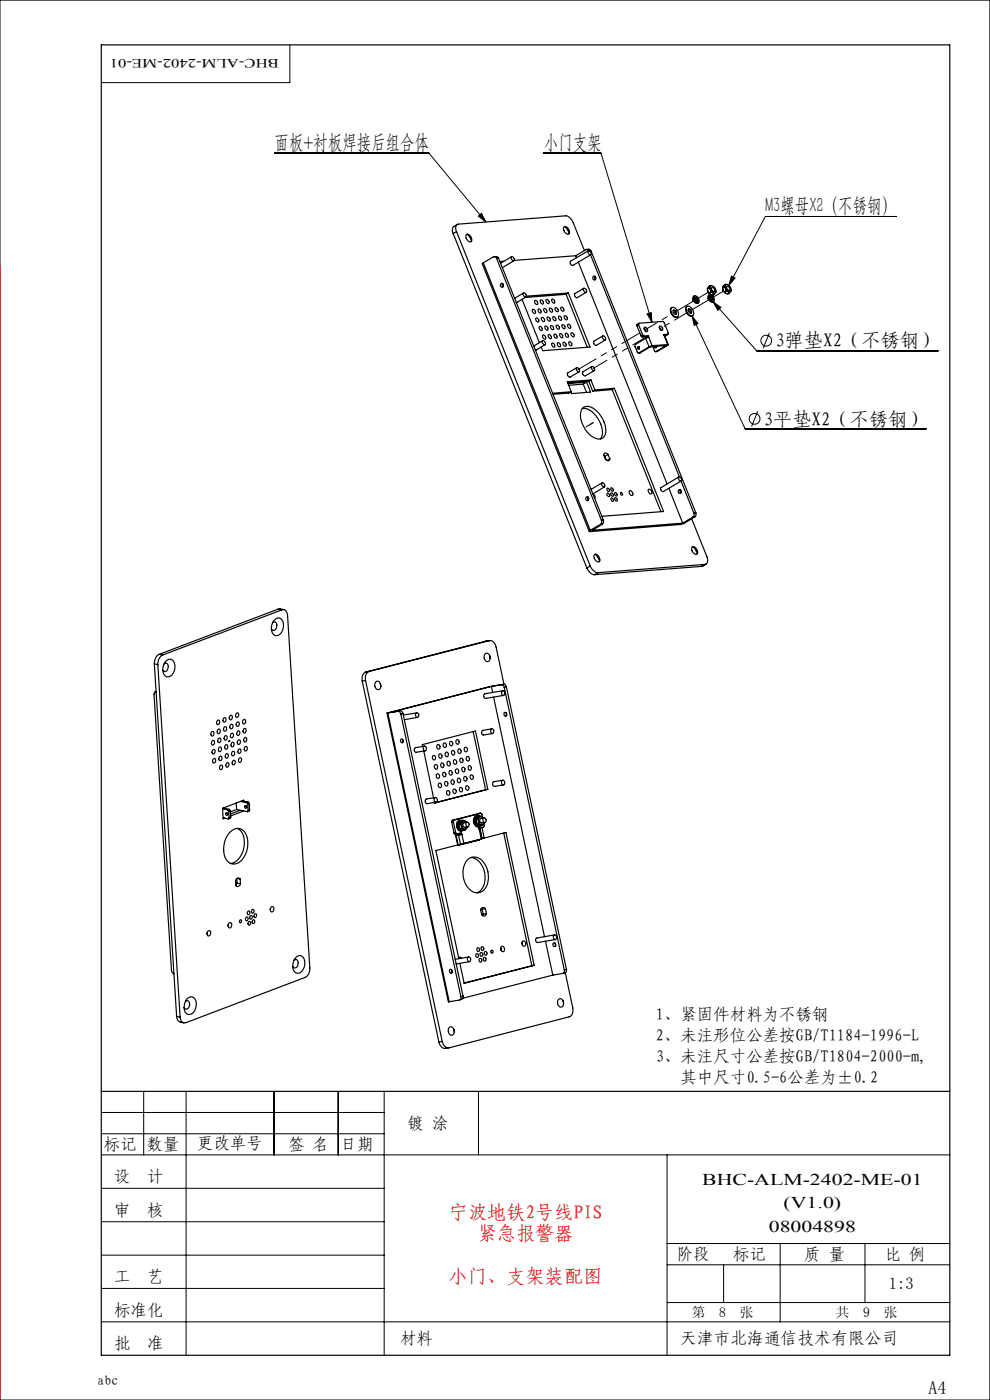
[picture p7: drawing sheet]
<svg xmlns="http://www.w3.org/2000/svg" width="210mm" height="297mm" viewBox="0 0 210 297" stroke-linecap="round" stroke-linejoin="round" font-family="sans-serif">
<g fill="none" stroke="#000" stroke-width=".21">
<path d="M0 0h210v297h-210zM61.5 9.5v8h-40M58.2 32.5h32.8l12.1 14.6M115.3 32.5h12.2l10.8 35.9M101.5 45.9l.6-.6 1 1.8zM155.2 58.6l.7 .4-1.3 1.5zM190 45.9h-27.7l-7.7 14.6M137.3 66.6l.8-.3 .2 2.1zM146.8 67l11.2 23.9h38.5M146.8 67l1.3 1.6-.9 .4zM151.3 64l9.2 10.4h38.5M151.3 64l1.6 1.2-.6 .6z"/>
<path d="M163.2 70.6l-1.3 3.3M160.7 87.2l-1.3 3.3M21.5 236h60M30.5 231.5v13.5M39.5 231.5v56M58.1 231.5v13.5M71.8 231.5v13.5M81.5 231.5v56M101.5 231.5v13.5M21.5 240.5h60M21.5 245h180M21.5 252.1h60"/>
<path d="M21.5 259.2h60M141.5 245v42.5M21.5 266.3h60M21.5 273.3h60M141.5 268.3h60M141.5 263.8h60M141.5 276.3h60M153.5 268.3v8M165.5 263.8v16.6M183.5 263.8v12.5M21.5 280.4h180"/>
<circle cx="162.5" cy="72.3" r="1.15"/>
<circle cx="160.1" cy="88.8" r="1.15"/>
</g>
<g fill="none" stroke="#000" stroke-width=".25">
<path d="M21.5 9.5h180v278h-180zM96.1 49.6l28.4 70.9M96.8 49.1a1.01 1.01 0 0 1 .4-1.5l22.8-1.8a2.02 2.02 0 0 1 1.6 1.4l2.4 6M96.8 49.1l28.4 71M96.8 49.1l-.7 .5M97 47.6l-.9 .7-.1 .7 .1 .6M98.9 49.8a1 1 0 0 1 1 .4 1 1 0 0 1 0 1.1 1.12 1.12 0 0 1-1-1.5zM99.1 49.7l.6 .7 .3 .8M102.5 55.8l-.2 .2 22.7 56.7M102.5 55.8l22.7 56.7M104.8 54.4l.8 .1 .2 .3M105.3 54.8a.52 .52 0 0 0-.7-.3l-2.1 1.3"/>
<path d="M105.3 54.8l22.3 55.5M105.8 54.8h-.5M105.8 54.8l22.2 55.5M106.9 55.4l-.9 .1M108.5 54.5a.53 .53 0 0 1 .5 .2 .53 .53 0 0 1-.1 .6l-.5-.4zM108.5 54.5l-2.3 1.3M109 55.3l-2.5 1.5M119.6 48.2a1 1 0 0 1 1 .4 1 1 0 0 1 0 1.1 1.12 1.12 0 0 1-1-1.5zM119.8 48l.6 .8 .3 .8M122.1 54.3l-13 .9M122.1 54.3l.2 .4M122.7 55.6l18.8 47.1"/>
<path d="M124.4 52.9h.7l.3 .4M124.8 53.2a.53 .53 0 0 1 .5 .3 .53 .53 0 0 1-.1 .6l-.5-.5zM124.8 53.2l-3.8 2.2a.61 .61 0 0 0 .5 .9l3.8-2.3M124.9 53.2l-.5-.3-2.3 1.4M125.1 53.3h.3M125.3 54.1l18.8 47M125.4 53.3l22.2 55.5M125.8 58.7a.35 .35 0 0 1 .5 0 .35 .35 0 0 1 0 .5 .35 .35 0 0 1-.5 0zM126.2 58.7l.2 .5M126.3 58.6l-.1 .4 .1 .3M106.6 60.2l-.1 .3 .2 .4M109.1 63.3h.1"/>
<path d="M110.7 63.5l3.7 9.2M111 62.2a.51 .51 0 0 1 .5 .3 .51 .51 0 0 1 0 .5l-.4-.2zM111.1 62.2l-2 1.1M111.6 63l-2.1 1.2M113 65.6a.53 .53 0 0 1 .5 .3 .53 .53 0 0 1-.1 .6l-.4-.3zM113.2 73.4h.1M113.5 63.7a.53 .53 0 0 1 .5 .3 .53 .53 0 0 1-.1 .6l-.5-.4zM113.7 67.5a.51 .51 0 0 1 .5 .2 .51 .51 0 0 1 0 .6l-.5-.4zM114.2 65.6a.53 .53 0 0 1 .5 .2 .53 .53 0 0 1 0 .6l-.5-.4zM114.4 69.3a.46 .46 0 0 1 .6 .2 .46 .46 0 0 1-.2 .6l-.3-.2zM114.7 63.7a.51 .51 0 0 1 .5 .2 .51 .51 0 0 1-.1 .6l-.4-.2zM114.9 67.4a.51 .51 0 0 1 .5 .2 .51 .51 0 0 1 0 .6l-.5-.4z"/>
<path d="M115.1 72.3a.53 .53 0 0 1 .5 .3 .53 .53 0 0 1-.1 .6l-.5-.5zM115.1 72.3l-1.9 1.1M115.1 71.1a.53 .53 0 0 1 .6 .3 .53 .53 0 0 1-.1 .6l-.5-.5zM115.4 65.5a.51 .51 0 0 1 .5 .2 .51 .51 0 0 1 0 .6l-.5-.4zM115.6 73.1l-2 1.2M115.6 69.2a.55 .55 0 0 1 .6 .3 .55 .55 0 0 1-.1 .6l-.5-.5zM115.9 63.6a.46 .46 0 0 1 .5 .2 .46 .46 0 0 1-.2 .6l-.3-.2zM116.1 67.3a.53 .53 0 0 1 .5 .3 .53 .53 0 0 1 0 .6l-.4-.3zM116.3 71a.51 .51 0 0 1 .6 .3 .51 .51 0 0 1-.1 .6l-.4-.3zM116.6 65.4a.53 .53 0 0 1 .5 .2 .53 .53 0 0 1 0 .6l-.5-.4zM116.8 69.1a.51 .51 0 0 1 .6 .3 .51 .51 0 0 1-.1 .6l-.5-.5zM117.1 63.5a.55 .55 0 0 1 .5 .3 .55 .55 0 0 1-.1 .5l-.4-.4z"/>
<path d="M117.1 72.8a.51 .51 0 0 1 .5 .3 .51 .51 0 0 1-.1 .6l-.4-.5zM117.3 67.2a.53 .53 0 0 1 .5 .3 .53 .53 0 0 1 0 .5l-.4-.2zM117.5 70.9a.46 .46 0 0 1 .6 .3 .46 .46 0 0 1-.2 .6l-.3-.3zM117.8 65.3a.51 .51 0 0 1 .5 .3 .51 .51 0 0 1 0 .5l-.4-.2zM118 69a.51 .51 0 0 1 .6 .3 .51 .51 0 0 1-.1 .5l-.5-.4zM118.3 72.7a.53 .53 0 0 1 .5 .3 .53 .53 0 0 1-.1 .6l-.4-.4zM118.5 67.1a.51 .51 0 0 1 .6 .3 .51 .51 0 0 1-.1 .5l-.5-.4zM118.7 70.8a.55 .55 0 0 1 .6 .3 .55 .55 0 0 1-.1 .6l-.5-.4zM119 65.2a.46 .46 0 0 1 .6 .3 .46 .46 0 0 1-.3 .5l-.2-.2zM119.2 68.9a.46 .46 0 0 1 .6 .3 .46 .46 0 0 1-.2 .5l-.4-.3zM119.5 72.6a.51 .51 0 0 1 .5 .3 .51 .51 0 0 1-.1 .6l-.4-.4zM119.7 67a.53 .53 0 0 1 .6 .3 .53 .53 0 0 1-.1 .6l-.5-.5z"/>
<path d="M120 70.7a.51 .51 0 0 1 .5 .3 .51 .51 0 0 1-.1 .6l-.5-.4zM120.1 62.4l-8.7 .7M120.1 62.4l4.5 11.3M120.4 68.8a.53 .53 0 0 1 .6 .3 .53 .53 0 0 1-.1 .6l-.4-.3zM120.5 62.2l4.7 11.4-10.1 .8-.3-.8M120.5 62.2l-8.8 .6M120.5 62.2l-.4 .2M120.7 72.5a.46 .46 0 0 1 .6 .3 .46 .46 0 0 1-.3 .6l-.2-.3zM121.2 70.6a.51 .51 0 0 1 .5 .3 .51 .51 0 0 1-.1 .6l-.5-.5zM122.3 78a.51 .51 0 0 1 .5 .3 .51 .51 0 0 1 0 .6l-.5-.4zM122.3 78l-1.9 1.1a.61 .61 0 0 0 .5 .9l1.9-1.1M123.8 61.2a.55 .55 0 0 1 .5 .2 .55 .55 0 0 1 0 .7l-.4-.3z"/>
<path d="M123.8 61.2l-1.9 1.1a.61 .61 0 0 0 .5 .8l2-1.1M125.5 77.8a.51 .51 0 0 1 .5 .2 .51 .51 0 0 1 0 .6l-.5-.4zM125.6 77.7l-2 1.2a.58 .58 0 0 0 .6 .8l1.8-1.1M127.8 71.3a.46 .46 0 0 1 .6 .3 .46 .46 0 0 1-.2 .5l-.3-.2zM127.9 71.3l-1.9 1.1a.61 .61 0 0 0 .5 .9l1.9-1.2M135.1 69.1l.9 2.1M135.5 68.9v-.3l5.1-.4 .3 .3 .8 2.1v.3M135.5 68.9l.8 2.1M135.5 68.9l-.4 .2M135.5 68.6l-.4 .2v.3M135.5 73.6l.1 .4M135.9 74.8l-.4 .1"/>
<path d="M136 71.2l.3 .3M136.3 71l.3 .3M136.3 71l-.3 .2M136.6 69.6l.4 .7M136.6 71.3l-.3 .2M136.7 69.4a.58 .58 0 0 1 .6 .3 .58 .58 0 0 1-.1 .7l-.5-.5zM136.9 71.8l-2.2 1.3v.4l.5 1.2 .3 .2M136.9 71.8l.8 1.8M137.1 71.4l-.8 .1M137.1 71.4l.1 .2M137.5 71.2l.1 .3M137.5 71.2l-.9 .1"/>
<path d="M137.5 71.2l-.4 .2M137.6 71.5l-.7 .3M137.6 71.5l.7 1.8M137.7 73.6l-2.2 1.3M138.3 73.3l-.6 .3M138.3 73.3l-2.4 1.5M138.5 73.5l.4 1 .3 .1M139.1 73.5l.1 .2M139.3 73.4a.25 .25 0 0 1-.2 .4 .25 .25 0 0 1-.3-.3M139.5 74.5l-.4 .1M139.5 74.5l-.3 .1M139.8 69.4l.4 .7"/>
<path d="M139.9 69.2a.56 .56 0 0 1 .6 .3 .56 .56 0 0 1-.1 .6l-.4-.3zM140.9 71.3l.8 1.8M140.9 71.3l.7 1.8M141.3 71.1h.1M141.3 71.1l-.4 .1M141.6 73.3l-3.9 .3M141.6 73.3l-2.1 1.2M141.6 73.1l.1 .1-.1 .1M141.6 73.1l-3.3 .2M141.6 73.1l-2.4 1.5M141.7 70.9l-.9 .1 .1 .3M141.7 70.9l-.4 .2"/>
<path d="M142.4 65.4a.93 .93 0 0 1 1.4 .6 .71 .71 0 0 1 .2 .8 .71 .71 0 0 1-.6 .5l-.8-.7a1.33 1.33 0 0 1-.2-1.2zM142.5 65.2a1.29 1.29 0 0 0 .7 2.1l.5-.1M142.8 65.8l.4 .3 .1 .6M142.8 65.8a.58 .58 0 0 1 .6 .3 .58 .58 0 0 1-.1 .6l-.4-.2zM145.6 65.1a.95 .95 0 0 1 1.4 .7 .78 .78 0 0 1-.2 1.2 1.5 1.5 0 0 1-1.2-1.9zM145.7 65a1.29 1.29 0 0 0-.1 1.4 1.29 1.29 0 0 0 1.2 .7l.1-.1M146 65.6a.71 .71 0 0 1 .5 .9M146 65.5a.56 .56 0 0 1 .6 .3 .56 .56 0 0 1-.1 .7l-.5-.5zM147.2 63.5a.51 .51 0 0 1 .2-.8 .97 .97 0 0 1 .7 1.6l-.5-.2-.4-.5M147.2 63.5l-.2 .1M147.2 63.6l-.2 .1a.74 .74 0 0 0 1.2 .5M147.3 62.8l-.3 .3v.5"/>
<path d="M147.4 63.5v-.4a.51 .51 0 0 1 .6 .2 .51 .51 0 0 1 0 .7l-.8-.4M147.4 63.1l.4 .4 .1 .5M147.4 63.5h-.2M147.4 63.5l-.4 .1M150.1 61.2v.6l.4 .4M150.1 61.2l.3 1 .6 .3M150.1 61.2v.1M150.4 61l.3-.5-.3 .2-.3 .5M150.4 61l.3 .5 .1 .5M150.4 61l-.3 .2M150.4 63.2l-.2 .2M150.5 63.4l-.3 .1 .4 .5a.5 .5 0 0 0 .8 0"/>
<path d="M150.5 62.5l-.3 .3v.6M150.6 63.2v-.3a.51 .51 0 0 1 .6 .2 .51 .51 0 0 1 0 .6l-.7-.3M150.6 62.9l.3 .2 .2 .6M150.6 63.2h-.2M150.6 63.2l-.4 .2M150.7 60.7l.1-.1a1.07 1.07 0 0 1 1 1.6 1.06 1.06 0 0 1-1.1-1.5zM150.7 62.5l-.3 .2v.5M150.8 62l.5 .2 .2 .2a.69 .69 0 0 1-1-.2M150.8 62l-.3 .2M150.9 62.5l.5 .7a.55 .55 0 0 1-.1 .8l-.5-.2-.3-.4M151 61a.53 .53 0 0 1 .5 .3 .53 .53 0 0 1-.1 .6l-.4-.5zM151.9 61.8v.1"/>
<path d="M153.3 61l.1 .5 .3 .4M153.3 61.1v-.1v.3a1.18 1.18 0 0 0 .7 1M153.6 60.8l.4-.5-.4 .2-.3 .5M153.6 60.8l.4 .9M153.6 60.8l-.3 .2M154 61.7l.7 .5a.69 .69 0 0 1-1-.3M154 61.7l-.3 .2M154.1 60.4a1.11 1.11 0 0 1 .9 1.5 1 1 0 0 1-1-.5 1 1 0 0 1 .1-1zM154.2 60.7a.53 .53 0 0 1 .5 .3 .53 .53 0 0 1 0 .6l-.5-.4zM155.1 61.6v.1M121.2 83.1l-4 .3M121.2 83.1l-.5 .3-3.4 .2"/>
<path d="M123.5 86.6a3.6 3.6 0 0 1 3.3 2.2 4.2 4.2 0 0 1 .6 4.3M123.7 86.5a2.72 2.72 0 0 1 3.4 1.3 4.7 4.7 0 0 1 1.1 4.8 1.66 1.66 0 0 1-2.3 .2 5.8 5.8 0 0 1-2.6-5.7zM123.7 81.5l-3.1 .2M123.7 81.5l.7 1.8M124.4 81.1l.9 2.1-4.1 .3-.1-.4M124.4 81.1l-3.9 .3M124.4 81.1l-.7 .4M124.9 80.9l-4.5 .3M124.9 80.9l.8 2.1M125.3 80.6l.9 2.1M125.3 80.6l-5 .4 .9 2.1M125.3 80.6l-.4 .3"/>
<path d="M126.2 82.7l-.5 .3M128.2 96.7l.1 .1M128.3 96.8l.3 .7M129 96.4a.47 .47 0 0 0-.5-.3 .47 .47 0 0 0-.4 .4l.3 .9a.47 .47 0 0 0 .5 .4 .47 .47 0 0 0 .5-.4M129 96.4l.4 1M129 96.4l-.7 .4M129.4 97.4l-.6 .3M129.9 82.7l10.3 25.8M129.9 82.7l-4.2 .3M130.3 82.4l10.5 26.1-13.1 1M130.3 82.4l-4.1 .3M130.3 82.4l-.4 .3"/>
<path d="M124.4 105.4a.38 .38 0 0 1 .5 .4 .38 .38 0 0 1-.5 .3l-.2-.4zM124.7 105.4l-.1 .4 .2 .3M125.8 104.7l.4 .5-.1 .5M126.1 117.7l.1-.1a1.14 1.14 0 0 1 .9 1.6 1.12 1.12 0 0 1-1-1.5zM126.3 117.6l.6 .7 .3 .8M127.4 111.3l-2.2 1.2M127.6 110.3v.4l-.2 .6M127.6 110.3h.4M127.7 102.5a.51 .51 0 0 1 .5 .2 .51 .51 0 0 1-.1 .6l-.4-.2zM127.7 102.4l-2.3 1.4M127.7 111.2l-.3 .1M128 110.3a.71 .71 0 0 1-.3 .9"/>
<path d="M128.2 103.3l-2.4 1.5M128.8 103.6a.43 .43 0 0 1 .4 .2 .43 .43 0 0 1 0 .5l-.4-.2zM128.8 104.6a.38 .38 0 0 1 .5 .3 .38 .38 0 0 1-.2 .4l-.3-.3zM129.5 104.7a.4 .4 0 0 1 .5 .1 .4 .4 0 0 1 0 .5l-.4-.2zM129.6 103.5a.44 .44 0 0 1 .4 .2 .44 .44 0 0 1 0 .5l-.4-.2zM129.6 105.7a.44 .44 0 0 1 .5 .2 .44 .44 0 0 1-.1 .5l-.3-.3zM130.4 105.6a.38 .38 0 0 1 .5 .2 .38 .38 0 0 1-.2 .5l-.3-.5zM130.4 104.5a.38 .38 0 0 1 .5 .3 .38 .38 0 0 1-.2 .4l-.3-.3zM131.7 104.5a.3 .3 0 0 1 .3 .2 .3 .3 0 0 1-.1 .4l-.2-.2zM133.5 104.1a.6 .6 0 0 1 .6 .3 .6 .6 0 0 1 0 .7l-.3-.1-.3-.4zM137.5 103.8a.69 .69 0 0 1 .7 1 .69 .69 0 0 1-.7-1zM141.9 103.6l2.9 7.4"/>
<path d="M143.9 104a.36 .36 0 0 1 .6 .1 .36 .36 0 0 1-.3 .5 .36 .36 0 0 1-.3-.5zM144 101.2a.54 .54 0 0 1 .5 .3 .54 .54 0 0 1-.1 .6l-.4-.3zM144 101.2l-3.8 2.2a.54 .54 0 0 0 0 .6 .54 .54 0 0 0 .5 .3l3.8-2.3M144.3 104l.2 .5M144.4 103.9l-.1 .3 .1 .4M144.5 102.1l2.7 6.7M144.8 111l-19.2 1.5 2.1-1.3M146.7 110.1l3.3 8a1.04 1.04 0 0 1-.5 1.6M146.8 116.1a1 1 0 0 1 1 .4 1 1 0 0 1 0 1.1 1.12 1.12 0 0 1-1-1.5zM147 109.7l-2.2 1.3M147 116l.9 1.5M147.2 108.8v.4l-.2 .5"/>
<path d="M147.4 109.7l-2.3 1.3-.7 .3-19.4 1.4 .2-.2M147.4 109.7h-.4M147.6 108.8a.68 .68 0 0 1-.2 .9M147.6 108.8h-.4M149.5 119.7l-22.7 1.8M149.5 119.7l-.7 .5M149.8 119.7l-1 .5M33.8 138.8a2.2 2.2 0 0 0-1.1 2M33.8 138.8l.7 .2M34.5 139a2.05 2.05 0 0 0-1 2M57.8 132.1a.48 .48 0 0 1 .5-.2 .48 .48 0 0 1 .4 .4v.6a.63 .63 0 0 1-.3 .7 .63 .63 0 0 1-.8-.1v-.1M58.1 131.7a1.08 1.08 0 0 1 1.2-.6 1.08 1.08 0 0 1 .8 1.2 2.09 2.09 0 0 1-1.5 2.6 1.9 1.9 0 0 1-.8-2.8z"/>
<path d="M59 129.2l1.2 .1M59 129.2l.8 .2M59 129.2l-25.2 9.6M59.8 129.4a.98 .98 0 0 1 1.2 1.2l4.7 74.7a2.03 2.03 0 0 1-1 2.1l-25.3 9.6a1.04 1.04 0 0 1-1.2-1.2M59.8 129.4l-25.3 9.6M102.8 138.8a.64 .64 0 0 1 .8-.2 .64 .64 0 0 1 .3 .7 .68 .68 0 0 1-.4 1.1 .68 .68 0 0 1-.8-.8zM103 136l-25.4 6.6M103.8 135.9a1.42 1.42 0 0 1 1.4 1.4l1.7 7.8M103.8 135.9l-25.5 6.5M103.8 135.9l-.8 .1M103.9 139.1l.1 .6M124.5 120.5a2.13 2.13 0 0 0 1.6 1.4"/>
<path d="M125.2 120.1a2.13 2.13 0 0 0 1.6 1.4M125.2 120.1l-.7 .4M126.8 121.5l-.7 .4M148.8 120.2l-22.7 1.7M32.7 140.8l.8 .2M32.7 140.8l4.8 74.8M32.9 146.8h.2a.44 .44 0 0 0-.4 .5l3.7 58.5 .1 .5 .4 .3M33.5 141l4.7 74.8M34.8 140.9a.49 .49 0 0 1 .8 .1l.1 .7a.62 .62 0 0 1-.4 .7 .62 .62 0 0 1-.8-.3M35.3 140.2a1.04 1.04 0 0 1 1.2-.2 1.04 1.04 0 0 1 .6 1 2.1 2.1 0 0 1-1.6 2.6 1.86 1.86 0 0 1-.7-2.8zM44.9 155.3l.1-.1a.47 .47 0 0 1 .4 .5 .47 .47 0 0 1-.6 .4l-.1-.5zM45 157.2l.2-.1a.47 .47 0 0 1 .3 .5 .47 .47 0 0 1-.5 .4l-.2-.3z"/>
<path d="M45.2 159.1l.1-.1a.47 .47 0 0 1 .3 .5 .47 .47 0 0 1-.5 .4l-.1-.5zM46.1 152.9l.1-.2a.47 .47 0 0 1 .4 .6 .47 .47 0 0 1-.5 .4l-.2-.3zM46.2 154.8l.2-.1a.47 .47 0 0 1 .3 .5 .47 .47 0 0 1-.5 .4l-.1-.5zM46.4 156.7a.42 .42 0 0 1 .5 .2 .42 .42 0 0 1-.2 .5l-.3 .1-.2-.1zM46.5 158.6a.42 .42 0 0 1 .5 .2 .42 .42 0 0 1-.2 .5l-.3 .2-.1-.2-.1-.4zM47.5 152.3a.43 .43 0 0 1 .5 .3 .43 .43 0 0 1-.2 .5l-.3 .1-.2-.2zM47.6 154.2h.1a.47 .47 0 0 1 .3 .5 .47 .47 0 0 1-.5 .4l-.1-.5zM47.7 156.2l.1-.1a.47 .47 0 0 1 .4 .5 .47 .47 0 0 1-.5 .4l-.2-.3zM47.9 160l.2-.1a.47 .47 0 0 1 .3 .5 .47 .47 0 0 1-.5 .4l-.1-.3zM47.9 158a.47 .47 0 0 1 .4 .5 .47 .47 0 0 1-.5 .4l-.1-.5zM48.6 157.2h.1M48.6 157.2v.1"/>
<path d="M48.9 153.7a.45 .45 0 0 1 .6 .4 .45 .45 0 0 1-.4 .5l-.2-.1-.1-.2zM48.9 151.7a.47 .47 0 0 1 .4 .6 .47 .47 0 0 1-.5 .3l-.2-.5zM49 155.6a.42 .42 0 0 1 .6 .3 .42 .42 0 0 1-.2 .5l-.3 .1-.2-.2zM49.2 157.5h.1a.47 .47 0 0 1 .3 .5 .47 .47 0 0 1-.5 .4l-.1-.5zM49.3 159.5l.1-.1a.47 .47 0 0 1 .4 .5 .47 .47 0 0 1-.6 .4l-.1-.3zM50.2 151.3l.1-.1a.47 .47 0 0 1 .3 .6 .47 .47 0 0 1-.5 .3l-.1-.3zM50.3 153.2l.1-.1a.47 .47 0 0 1 .4 .6 .47 .47 0 0 1-.6 .4l-.1-.5zM50.4 155.1l.1-.1a.47 .47 0 0 1 .4 .6 .47 .47 0 0 1-.6 .4l-.1-.4zM50.5 157.1l.1-.2a.47 .47 0 0 1 .4 .6 .47 .47 0 0 1-.6 .4l-.1-.5zM50.6 159a.42 .42 0 0 1 .6 .2 .42 .42 0 0 1-.3 .5l-.2 .1-.2-.1zM51.6 152.7a.45 .45 0 0 1 .6 .4 .45 .45 0 0 1-.4 .5l-.3-.2-.1-.4zM51.7 154.6a.44 .44 0 0 1 .6 .3 .44 .44 0 0 1-.3 .5l-.2 .1-.2-.2z"/>
<path d="M51.9 156.5h.1a.47 .47 0 0 1 .3 .5 .47 .47 0 0 1-.5 .4l-.1-.5zM52 158.5l.1-.1a.47 .47 0 0 1 .4 .5 .47 .47 0 0 1-.6 .4l-.1-.3zM76.8 144.5l16.3 76.5M77.5 144.4l-.7 .1M77.5 144.4l16.3 76.5M77.6 142.6a1.57 1.57 0 0 0-.8 1.9M78.3 142.4a1.5 1.5 0 0 0-.8 2M78.3 142.4l-.7 .2M79.7 144.7a.66 .66 0 0 1 .7-.1 .66 .66 0 0 1 .4 .7 .67 .67 0 0 1-.4 1 .67 .67 0 0 1-.9-.7zM80.7 145l.1 .6M82.1 151.3l.2-.1zM82.1 151.3l13 61.2h.2"/>
<path d="M82.3 151.3l13 61.2M84.4 150.9a.58 .58 0 0 1 .6 .6M84.4 150.9l-2.1 .4M84.8 150.8l.4 .1 .3 .4M84.8 150.8l-.4 .1M85 151.5l12.8 59.9M85.1 156.8a.38 .38 0 0 1 .4 .3 .38 .38 0 0 1-.3 .4l-.3-.3zM85.4 156.8l.1 .6M85.5 151.3l-.5 .2M85.5 151.3l12.7 60M88.2 151.4a.41 .41 0 0 1 .6 .2 .41 .41 0 0 1-.5 .5zM88.4 151.2l-2.9 .5"/>
<path d="M88.6 152.2l-2.8 .5M89.7 158.4l-.1-.4 11.3-2.9 2.6 12.4M89.9 158.4a.47 .47 0 0 1 .6 .3 .47 .47 0 0 1-.4 .6l-.4-.6zM89.9 159.3l2.1 10M90 158.3l-1.9 .3a.54 .54 0 0 0-.2 .6 .54 .54 0 0 0 .4 .4l1.9-.3M92.8 158a.44 .44 0 0 1 .5 .4 .44 .44 0 0 1-.5 .5l-.2-.4zM93.2 160a.42 .42 0 0 1 .5 .3 .42 .42 0 0 1-.5 .5l-.1-.3zM94 157.8a.41 .41 0 0 1 .7 .2 .41 .41 0 0 1-.5 .5zM94.5 159.6a.47 .47 0 0 1 .6 .4 .47 .47 0 0 1-.4 .5l-.3-.6zM95.5 157.3a.42 .42 0 0 1 .5 .4 .42 .42 0 0 1-.5 .4l-.1-.3zM95.9 159.3a.47 .47 0 0 1 .6 .3 .47 .47 0 0 1-.4 .6l-.4-.6zM96.8 157a.45 .45 0 0 1 .6 .3 .45 .45 0 0 1-.4 .6l-.3-.4z"/>
<path d="M97.2 158.9a.47 .47 0 0 1 .6 .4 .47 .47 0 0 1-.4 .5l-.3-.3zM98.6 158.6a.44 .44 0 0 1 .6 .4 .44 .44 0 0 1-.6 .4l-.1-.3zM100.4 155.2l2.6 12.3M104.2 154.7a.47 .47 0 0 1 .5 .3 .47 .47 0 0 1-.3 .6l-.3-.4zM104.2 145.6l-21.5 5.6 2.1-.4M104.2 145.6l.3 1.3M104.3 154.6l-1.9 .3a.53 .53 0 0 0-.2 .6 .53 .53 0 0 0 .4 .4l1.9-.3M104.7 147.9l10.8 50.8M106.4 145.3l.4 .2 .2 .3M106.4 145.3l-2.2 .3M106.5 146.6a.47 .47 0 0 1 .6 .4 .47 .47 0 0 1-.4 .5l-.3-.6zM106.6 146.5l-3.7 .7a.52 .52 0 0 0-.3 .5 .52 .52 0 0 0 .4 .5l3.8-.7"/>
<path d="M106.8 145.2l-3 .5-21.5 5.5M106.8 145.2a.58 .58 0 0 1 .6 .5M106.8 145.2l-.4 .1M107 145.8l12.7 60M107 151.2a.4 .4 0 0 1 .5 .3 .4 .4 0 0 1-.3 .4l-.3-.3zM107.4 151.2l.1 .5M107.4 145.7l-.4 .1M107.4 145.7l12.8 60M45.3 161l.1-.1a.47 .47 0 0 1 .4 .6 .47 .47 0 0 1-.6 .3l-.1-.5zM46.6 160.5a.45 .45 0 0 1 .6 .3 .45 .45 0 0 1-.4 .6l-.3-.2zM46.7 162.4l.1-.1a.47 .47 0 0 1 .4 .6 .47 .47 0 0 1-.5 .3l-.1-.5zM47.2 171.6l1.1 .2"/>
<path d="M47.3 171.4l1.3 .3M48.1 161.9a.41 .41 0 0 1 .5 .2 .41 .41 0 0 1-.2 .6l-.3 .1-.2-.2v-.4zM48.2 172.5l.1 .3M48.3 171.8l.2 .4M48.5 172.2l.1 1.3M48.6 171.7l.3 .3M48.6 171.7l-.3 .1M48.6 173.5l-.2 .2-1.1-.2M48.9 172l-.4 .2M48.9 172v1.3M48.9 176.4a1.99 1.99 0 0 1 2-.6 1.99 1.99 0 0 1 1.5 1.6 5 5 0 0 1-2.2 5.8 2.16 2.16 0 0 1-2.7-2.1 5.4 5.4 0 0 1 1.4-4.7zM48.9 173.3l-.1 .3-.3 .1"/>
<path d="M48.9 173.3l-.3 .2M49.4 161.4l.1-.1a.47 .47 0 0 1 .4 .5 .47 .47 0 0 1-.5 .4l-.2-.5zM50.1 170.4l.1 1.3M50.2 171.7l2.2 .5 .2-.3M50.2 171.7l-1.3 .5M50.4 175.8a3.5 3.5 0 0 1 1.4 3.9 3.7 3.7 0 0 1-2.9 3.5M50.8 160.9a.42 .42 0 0 1 .5 .2 .42 .42 0 0 1-.2 .5l-.3 .1-.2-.1v-.4zM50.9 171.9l-2 .8M51 170l1.3 .3M51.4 169.9l1.2 .2M51.7 170v-.2l-4.5 1.7 .1 2.2 .4-.1M51.7 172l-2.8 1.1"/>
<path d="M51.9 171a.26 .26 0 0 1 .4 .1 .26 .26 0 0 1-.3 .3zM52.2 171l.1 .3M52.3 170.3l.3 .3M52.6 170.6v1.3M52.6 170.1l.3 .4M52.6 170.1l-.3 .2M52.9 170.5l-.3 .1M52.9 170.5l.1 1.3M53 171.8l-.1 .2-.4 .2M53 171.8l-.4 .1M91.8 160.3a.42 .42 0 0 1 .6 .4 .42 .42 0 0 1-.5 .4l-.2-.3zM92.2 170.2v.2"/>
<path d="M92.2 169.3a.44 .44 0 0 1 .6 .4 .44 .44 0 0 1-.5 .4l-.2-.3zM92.3 162.3a.47 .47 0 0 1 .5 .3 .47 .47 0 0 1-.4 .6l-.3-.6zM92.4 169.2l-1.9 .3a.54 .54 0 0 0-.3 .6 .54 .54 0 0 0 .4 .4l1.9-.3M92.7 164.2a.44 .44 0 0 1 .5 .4 .44 .44 0 0 1-.5 .5l-.2-.6zM93.1 166.2a.45 .45 0 0 1 .5 .3 .45 .45 0 0 1-.3 .6l-.3-.4zM93.6 161.9a.47 .47 0 0 1 .6 .4 .47 .47 0 0 1-.4 .5l-.3-.4zM94 163.9a.42 .42 0 0 1 .6 .4 .42 .42 0 0 1-.5 .4l-.2-.5zM94.4 165.8a.47 .47 0 0 1 .6 .4 .47 .47 0 0 1-.4 .6l-.3-.6zM94.9 167.8a.47 .47 0 0 1 .5 .4 .47 .47 0 0 1-.4 .5l-.3-.4zM95 161.6a.47 .47 0 0 1 .5 .3 .47 .47 0 0 1-.4 .6l-.3-.4zM95.4 163.5a.42 .42 0 0 1 .5 .4 .42 .42 0 0 1-.5 .5l-.2-.4zM95.8 165.5a.44 .44 0 0 1 .5 .4 .44 .44 0 0 1-.5 .4l-.2-.5z"/>
<path d="M95.8 174.4l.5 2.3M96 174l-.2 .4M96.1 167.6a.41 .41 0 0 1 .7 .2 .41 .41 0 0 1-.5 .5zM96.2 174.3l.5 2.3M96.2 174.3l-.4 .1M96.3 161.2a.44 .44 0 0 1 .6 .4 .44 .44 0 0 1-.6 .5l-.1-.6zM96.3 174l-.1 .3M96.3 176.7l.3 .2M96.3 174h-.3M96.6 176.9l.5 2.3-4.6 1.2 4.8 23M96.7 176.6l.2 .3M96.7 176.6l-.4 .1"/>
<path d="M96.7 163.2a.45 .45 0 0 1 .6 .3 .45 .45 0 0 1-.4 .6l-.3-.4zM96.9 176.9h-.3M96.9 176.9l1-.2 .1 .3M97.1 165.1a.47 .47 0 0 1 .6 .4 .47 .47 0 0 1-.4 .5l-.3-.3zM97.3 175h.1M97.3 174.8l.2 1M97.3 175l.1 .5M97.4 175.3l-.2 .1a.71 .71 0 0 0 .7 .6M97.5 175.8l.8 .3M97.5 167.1a.42 .42 0 0 1 .6 .4 .42 .42 0 0 1-.5 .4l-.2-.3zM97.5 176.7l.1 .4-.9 .1M97.6 174a1.2 1.2 0 0 0-.8 1.2 1.2 1.2 0 0 0 .8 1.1h.4"/>
<path d="M97.6 176.8l-.9 .3 .5 2.2 4.5-1.1M97.6 174.3h-.1a.72 .72 0 0 0-.3 .9h.1M97.6 160.9a.42 .42 0 0 1 .6 .4 .42 .42 0 0 1-.5 .4l-.2-.5zM97.7 174.7l.2 1M97.7 174.7l-.4 .1M97.7 179.1l-.5 .1M97.9 175.7l.7 .4M97.9 175.7l-.4 .1M97.9 174.1a.86 .86 0 0 0-.9 .3 .86 .86 0 0 0 0 1 .85 .85 0 0 0 .4 .8 .85 .85 0 0 0 .9-.1M98 177l-.7 .1 .4 2M98 177l.4 1.9M98 177l-1.3 .2"/>
<path d="M98.1 162.8a.47 .47 0 0 1 .5 .4 .47 .47 0 0 1-.4 .6l-.3-.6zM98.2 174l-.5 .7M98.2 174l.7 .4a.58 .58 0 0 0-.8-.2 .58 .58 0 0 0-.2 .7v.4a.59 .59 0 0 0 .5 .6 .59 .59 0 0 0 .7-.5M98.2 174a1.05 1.05 0 0 0-.9 .8M98.4 178.9l-.7 .2M98.5 164.8a.44 .44 0 0 1 .6 .4 .44 .44 0 0 1-.6 .4l-.1-.3zM98.6 176.1h-.3M98.9 166.8a.45 .45 0 0 1 .6 .3 .45 .45 0 0 1-.4 .5l-.3-.4zM99 174.5a.44 .44 0 0 1 .5 .4 .44 .44 0 0 1-.5 .4l-.2-.5zM99 160.5a.45 .45 0 0 1 .6 .4 .45 .45 0 0 1-.4 .5l-.3-.4zM99.1 174.4l-.7 .2a.51 .51 0 0 0-.2 .5 .51 .51 0 0 0 .4 .4l.7-.1M99.1 175.4l-.5 .7"/>
<path d="M99.4 162.5a.44 .44 0 0 1 .6 .4 .44 .44 0 0 1-.5 .4l-.2-.3zM99.7 164.6a.41 .41 0 0 1 .7 .2 .41 .41 0 0 1-.5 .5zM100.9 173.8l.3 1.1M100.9 174.1l.1 .4M101 174.4h-.2a.78 .78 0 0 0 .7 .7M101 174.5h.1M101 178.3l-3.8 1M101 178.3h.1M101.2 174.9l.7 .3M101.2 173.1a1.21 1.21 0 0 0-.8 1.3 1.21 1.21 0 0 0 1.2 1M101.2 173.4a.69 .69 0 0 0-.4 .9h.1M101.3 173.8l.2 .4v.6"/>
<path d="M101.3 173.8h-.4M101.5 174.8l.7 .4M101.5 174.8l-.3 .1M101.5 173.1a.82 .82 0 0 0-.9 .3 .82 .82 0 0 0 0 .9 .89 .89 0 0 0 1.3 .9M101.6 172.6h.1M101.6 172.6l-5.6 1.4M101.7 176h.1zM101.7 178.1v.1M101.7 176l.4 2M101.7 178.2l-.7 .1M101.8 173.1l-.5 .7M101.8 173.1l.7 .4a.58 .58 0 0 0-.8-.2 .58 .58 0 0 0-.2 .7v.3a.59 .59 0 0 0 .5 .7 .59 .59 0 0 0 .7-.5"/>
<path d="M101.8 173.1h-.3l-.6 .7M101.8 175.7l.4 2.2 .5-.1M101.8 176l.4 1.9-.1 .1M102 172.5l.2 .2 .1 .6M102 172.5l-.4 .1M102 172.5l-5.7 1.5M102.1 178l-3.7 .9M102.2 175.2h-.3M102.2 175.5l.5 2.3M102.6 173.6a.44 .44 0 0 1 .5 .3 .44 .44 0 0 1-.5 .5l-.2-.5zM102.7 174.7v.7l-1.1 .3 .1 .3M102.7 173.5l-.7 .1a.53 .53 0 0 0-.2 .6 .53 .53 0 0 0 .4 .4l.7-.1"/>
<path d="M102.7 177.8l4.6-1.2 6 28.2M102.7 174.5l-.5 .7M103 167.5l-10.8 2.8M103.5 167.5l-11.3 2.9M103.5 167.5h-.5M106.5 165.6a.44 .44 0 0 1 .6 .4 .44 .44 0 0 1-.5 .4l-.2-.5zM106.6 165.5l-1.9 .3a.53 .53 0 0 0-.2 .6 .53 .53 0 0 0 .4 .4l1.9-.3M106.9 176.7l5.9 28.2M44 197.8l-.1 .2M44.1 197.5a.31 .31 0 0 1 .6 .1l-.1 .7-.4 .3-.3-.4zM48.4 196.1v.2M48.6 195.8h.2a.53 .53 0 0 1 .3 .6 .53 .53 0 0 1-.6 .4l-.1-.3z"/>
<path d="M50.2 186.4l.1 .9M50.3 187.3l-.3 .4M50.3 187.3l.7 .2M50.3 186.3l.6 .2M50.9 186.5a.57 .57 0 0 0-.6-.2 .57 .57 0 0 0-.3 .6v1a.57 .57 0 0 0 .6 .1 .57 .57 0 0 0 .4-.5M50.9 186.5l.1 1M52.2 194.6h.1a.35 .35 0 0 1 .3 .4 .35 .35 0 0 1-.5 .2zM52.6 193.3a.33 .33 0 0 1 .4 .4 .33 .33 0 0 1-.5 .2zM52.7 195.5h.1a.38 .38 0 0 1 .3 .4 .38 .38 0 0 1-.4 .3l-.1-.4zM53.1 194.3l.1-.1a.38 .38 0 0 1 .3 .5 .38 .38 0 0 1-.4 .2l-.1-.2zM53.5 193l.1-.1a.38 .38 0 0 1 .3 .5 .38 .38 0 0 1-.5 .3l-.1-.4zM53.6 195.2a.34 .34 0 0 1 .4 .4 .34 .34 0 0 1-.5 .2z"/>
<path d="M54 193.9a.37 .37 0 0 1 .5 .4 .37 .37 0 0 1-.5 .3l-.1-.4zM57.4 192.7l-.1 .2M57.5 192.4a.31 .31 0 0 1 .6 .1 .5 .5 0 0 1 0 .7 .5 .5 0 0 1-.7 0l-.1-.4zM99 182.6a2.25 2.25 0 0 1 3.8 .6 4.8 4.8 0 0 1-.2 5.6 2.24 2.24 0 0 1-3.4-.6 4.9 4.9 0 0 1-.2-5.6zM99.9 181.9a4.1 4.1 0 0 1 2.9 5.1 2.89 2.89 0 0 1-1.6 2.4M102.1 192.8l.2 .1M102.3 192.9l.2 1M102.5 193.9l-.2 .3M103 192.8a.55 .55 0 0 0-.6-.3 .55 .55 0 0 0-.4 .5l.2 1.1a.55 .55 0 0 0 .6 .2 .55 .55 0 0 0 .4-.5M103 192.8l.2 1M103 192.8l-.7 .1M103.2 193.8l-.7 .1"/>
<path d="M110.7 200l.1 .5M110.8 199.7a.54 .54 0 0 1 .7 .4 .54 .54 0 0 1-.4 .6l-.4-.4zM115.7 199.7l1.6 7.2M117.5 198.4a.44 .44 0 0 1 .6 .4 .44 .44 0 0 1-.5 .4l-.2-.5zM117.7 198.3l-3.8 .7a.5 .5 0 0 0-.3 .5 .5 .5 0 0 0 .5 .5l3.7-.7M37.5 215.6l.2 .8a1.31 1.31 0 0 0 1.3 .6M37.5 215.6l.7 .2M39.3 212.5a.46 .46 0 0 1 .5-.2 .46 .46 0 0 1 .3 .4 .93 .93 0 0 1-.8 1.3l-.2-.3M39.8 211.8a1.06 1.06 0 0 1 1.2-.2 1.06 1.06 0 0 1 .6 1 2.1 2.1 0 0 1-1.5 2.6 1.43 1.43 0 0 1-1-1.8 2.41 2.41 0 0 1 .7-1.6zM62.3 203.7a.49 .49 0 0 1 .9 .2l.1 .3a.81 .81 0 0 1-1 1.1l-.2-.3M62.6 203.3a1.08 1.08 0 0 1 1.3-.6 1.08 1.08 0 0 1 .7 1.2 2.09 2.09 0 0 1-1.5 2.6 1.86 1.86 0 0 1-.7-2.8zM95.2 218a.8 .8 0 0 1 1.1 .2 .8 .8 0 0 1 0 1 .62 .62 0 0 1-.8 .4 .62 .62 0 0 1-.4-.7z"/>
<path d="M95.4 205.7a.4 .4 0 0 1 .5 .3 .4 .4 0 0 1-.3 .4l-.2-.3zM95.8 205.7l.1 .5M96.2 218.3l.1 .6M97.3 203.2l.3-.1 .3 .2M97.5 204.4l1 4.2 14.8-3.8M97.8 211.4a.57 .57 0 0 1-.4 .8l-2.1 .3M98.2 211.3l-.1 .6-.7 .2M98.2 211.3l-.4 .1M99.3 203.1a.47 .47 0 0 1 .5 .4 .47 .47 0 0 1-.4 .5l-.3-.6zM99.4 203l-2.8 .5M99.6 204l-2.8 .5M101 202.3a.36 .36 0 0 1 .5 .4 .36 .36 0 0 1-.4 .4l-.2-.3z"/>
<path d="M101.2 201.1a.35 .35 0 0 1 .5 .3 .35 .35 0 0 1-.4 .4l-.2-.3zM101.7 203.4a.35 .35 0 0 1 .5 .3 .35 .35 0 0 1-.4 .3l-.2-.4zM101.9 202.1a.36 .36 0 0 1 .5 .3 .36 .36 0 0 1-.4 .4l-.2-.4zM102.1 200.9a.37 .37 0 0 1 .5 .3 .37 .37 0 0 1-.4 .4l-.2-.4zM102.6 203.1a.36 .36 0 0 1 .5 .4 .36 .36 0 0 1-.4 .3l-.2-.3zM102.8 201.9a.36 .36 0 0 1 .5 .3 .36 .36 0 0 1-.4 .4l-.2-.3zM106.2 201.1l.1 .5M106.4 200.8a.54 .54 0 0 1 .6 .5 .54 .54 0 0 1-.4 .6l-.4-.5zM112.8 204.9l-14.4 3.7M113.3 204.8l-.5 .1M117.3 206.9l-19.1 4.9M117.8 200.1l.1 .5"/>
<path d="M118.4 212.1a.64 .64 0 0 1 .8-.1 .64 .64 0 0 1 .3 .6l.1 .3a.64 .64 0 0 1-.7 .8 .64 .64 0 0 1-.6-.8zM119.5 212.3l.1 .7M119.7 205.8a.57 .57 0 0 1-.3 .7l-2.1 .4M119.9 206.4l1.6 7.4a1.5 1.5 0 0 1-.8 1.9l-25.4 6.6a1.42 1.42 0 0 1-1.5-1.4M120.2 205.7a.51 .51 0 0 1-.4 .7l-.4 .1M120.2 205.7l-.5 .1M21.5 231.5h180M93.1 221a1.49 1.49 0 0 0 2.1 1.3M93.8 220.9l-.7 .1"/>
<circle cx="106.5" cy="60.5" r=".38"/>
<circle cx="135.4" cy="73.8" r=".27"/>
<circle cx="48.1" cy="172.7" r=".27"/>
<circle cx="51" cy="195.5" r=".28"/>
<circle cx="104.4" cy="201.9" r=".29"/>
<circle cx="117.6" cy="200.4" r=".37"/>
</g>
<path d="M0 56.4v240.6" fill="none" stroke="#f00" stroke-width=".21"/>
<path d="M101.5 45.9l.6-.6 1 1.8zM137.3 66.6l.8-.3 .2 2.1zM155.2 58.6l.7 .4-1.3 1.5zM151.3 64l1.6 1.2-.6 .6zM146.8 67l1.3 1.6-.9 .4z" fill="#000"/>
<path d="M142.9 66.4l4.2-2.6M147.5 63.6l2.8-1.6M150.4 63.6l-4.3 2.5M153.5 61.7l-2.8 1.7M124.3 90.6l.7-.4M125 90.2l.8-.5M125.8 89.7l-.7 .4" fill="none" stroke="#000" stroke-width=".21" stroke-dasharray="6.3 1.3 1.3 1.3 1.3 1.3"/>
<path d="M136.8 70l5.7-3.4M145.7 66.4l-5.7 3.4" fill="none" stroke="#000" stroke-width=".21" stroke-dasharray="6.3 1.3 1.3 1.3 1.3 1.3" stroke-dashoffset="3.3"/>
<path d="M137.2 71.4l-11.4 6.8" fill="none" stroke="#000" stroke-width=".21" stroke-dasharray="6.3 1.3 1.3 1.3 1.3 1.3" stroke-dashoffset="2.9"/>
<path d="M122.6 78.4l13.1-7.8" fill="none" stroke="#000" stroke-width=".21" stroke-dasharray="6.3 1.3 1.3 1.3 1.3 1.3" stroke-dashoffset="1.9"/>
<g font-size="4.4">
<text x="58.3" y="31.6">面板+衬板焊接后组合体</text>
<text x="115.4" y="31.6">小门支架</text>
<text x="162.4" y="45">M3螺母X2（不锈钢）</text>
</g>
<g font-size="4.1">
<text x="164.4" y="73.7">3弹垫X2（不锈钢）</text>
<text x="162" y="90.3">3平垫X2（不锈钢）</text>
</g>
<g font-size="4.1" fill="#f00">
<text x="95.2" y="258.6">宁波地铁2号线PIS</text>
<text x="101.3" y="263.1">紧急报警器</text>
<text x="95.2" y="272.1">小门、支架装配图</text>
</g>
<text font-size="3.9" x="196.9" y="295.8">A4</text>
<text font-size="3.6" x="144.3" y="285.1">天津市北海通信技术有限公司</text>
<g font-size="3.5">
<text x="139.1" y="216.4">1、紧固件材料为不锈钢</text>
<text x="139.1" y="220.9">2、未注形位公差按GB/T1184-1996-L</text>
<text x="139.1" y="225.4">3、未注尺寸公差按GB/T1804-2000-m,</text>
<text x="144.4" y="229.8">其中尺寸0.5-6公差为±0.2</text>
<text x="86.5" y="239.5">镀 涂</text>
<text x="22.1" y="243.9">标记</text>
<text x="31.1" y="243.9">数量</text>
<text x="41.8" y="243.8">更改单号</text>
<text x="61.1" y="243.9">签 名</text>
<text x="72.3" y="243.9">日期</text>
<text x="24.2" y="250.8">设</text>
<text x="31.2" y="250.8">计</text>
<text x="148.9" y="251.4">BHC-ALM-2402-ME-01</text>
<text x="24.2" y="257.9">审</text>
<text x="31.2" y="257.9">核</text>
<text x="166.2" y="256.4">(V1.0)</text>
<text x="163.1" y="261.4">08004898</text>
<text x="143.5" y="267.3">阶段</text>
<text x="155.5" y="267.3">标记</text>
<text x="170.6" y="267.3">质 量</text>
<text x="187.7" y="267.4">比 例</text>
<text x="24.2" y="272.1">工</text>
<text x="31.2" y="272.1">艺</text>
<text x="188.6" y="273.5">1:3</text>
<text x="24.2" y="279.2">标准化</text>
<text x="24.2" y="286.2">批</text>
<text x="31.2" y="286.2">准</text>
<text x="84.9" y="285.2">材料</text>
</g>
<g font-size="2.9">
<text x="146.8" y="279.4">第</text>
<text x="152.6" y="279.4">8</text>
<text x="156.9" y="279.4">张</text>
<text x="177.3" y="279.4">共</text>
<text x="183.1" y="279.4">9</text>
<text x="187.5" y="279.4">张</text>
<text x="20.7" y="293.8">abc</text>
</g>
<text font-size="2.7" x="59.1" y="12.6" transform="rotate(-180 59.1 12.6)">BHC-ALM-2402-ME-01</text>
</svg>
